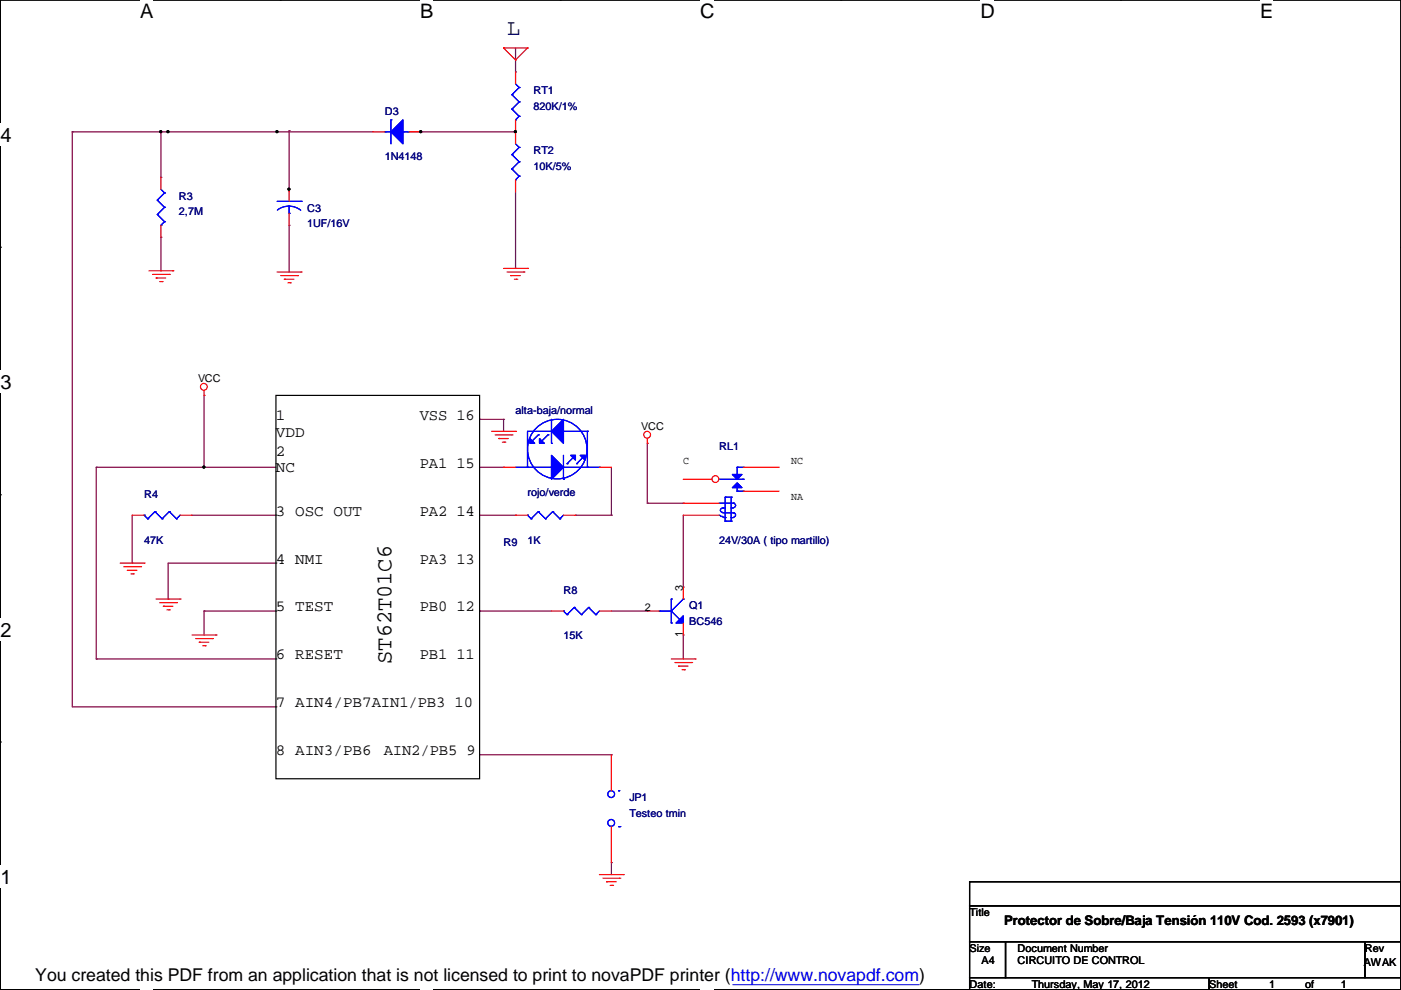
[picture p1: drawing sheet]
<svg xmlns="http://www.w3.org/2000/svg" width="297mm" height="210mm" viewBox="0 0 297 210" stroke-linecap="round" stroke-linejoin="round" font-family="sans-serif">
<path d="M.1 0h296.9v209.8h-296.9z" fill="none" stroke="#000" stroke-width=".25"/>
<g fill="#fff">
<path d="M29.7 0h2.7v4.8h-2.7z"/>
<path d="M29.7 209.8h2.7v.2h-2.7z"/>
</g>
<path d="M59.4 0h.1M59.4 209.8h.1" fill="none" stroke="#000" stroke-width=".25"/>
<g fill="#fff">
<path d="M89.1 0h2.7v4.8h-2.7z"/>
<path d="M89.1 209.8h2.7v.2h-2.7z"/>
</g>
<path d="M118.8 0h.1M118.8 209.8h.1" fill="none" stroke="#000" stroke-width=".25"/>
<g fill="#fff">
<path d="M148.4 0h3v4.8h-3z"/>
<path d="M148.4 209.8h3v.2h-3z"/>
</g>
<path d="M178.2 0h.1M178.2 209.8h.1" fill="none" stroke="#000" stroke-width=".25"/>
<g fill="#fff">
<path d="M207.9 0h2.9v4.8h-2.9z"/>
<path d="M207.9 209.8h2.9v.2h-2.9z"/>
</g>
<path d="M237.6 0h.1M237.6 209.8h.1" fill="none" stroke="#000" stroke-width=".25"/>
<g fill="#fff">
<path d="M267.2 0h2.7v4.8h-2.7z"/>
<path d="M267.2 209.8h2.7v.2h-2.7z"/>
<path d="M.1 26.2h2.3v4.7h-2.3z"/>
<path d="M.1 78.6h2.3v4.7h-2.3z"/>
</g>
<path d="M.1 52.4h.1M297 52.4h.1" fill="none" stroke="#000" stroke-width=".25"/>
<path d="M.1 131.1h2.3v4.7h-2.3z" fill="#fff"/>
<path d="M.1 104.9h.1M297 104.9h.1" fill="none" stroke="#000" stroke-width=".25"/>
<path d="M.1 183.5h2.3v4.7h-2.3z" fill="#fff"/>
<path d="M58.5 83.8h43.2v81.3h-43.2zM.1 157.3h.1M297 157.3h.1M205.6 187h91.4v5h-91.4zM205.6 192h91.4v7.7h-91.4zM205.6 199.7h7.6v7.6h-7.6zM213.2 199.7h76.2v7.6h-76.2zM289.4 199.7h7.6v7.6h-7.6zM205.6 207.3h50.8v2.5h-50.8zM256.4 207.3h40.6v2.5h-40.6z" fill="none" stroke="#000" stroke-width=".25"/>
<g fill="none" stroke="#800040" stroke-width=".25">
<path d="M109.3 15.3h.1M109.3 10.2v5.1M15.3 28h.1M15.3 28v121.9h43.2M15.3 28h63.8M34.1 37.6h.1M34.1 28h.1M34.1 28v9.6M35.6 28h.1M58.8 28h.1M61.3 27.7h.1M61.3 27.7v13"/>
<path d="M86.4 28h22.9M89.2 28h.1M109.3 28h.1M34.1 50.3h.1M34.1 50.3v7.1M61.3 47.8h.1M61.3 40.1h.1M61.3 47.8v9.9M109.3 56.9h.1M109.3 40.7v16.2M20.4 99.1h.1M20.4 99.1h38.1"/>
<path d="M20.4 99.1v40.6M43.3 99.1h.1M43.3 83.8v15.3M101.7 88.9h.1M101.7 88.9h5.1M101.7 99.1h5.1M106.8 88.9h.1M106.8 99.1h.1M106.8 88.9v2.6M129.6 99.1v10.1M137.2 94v12.7M28 119.4h.1"/>
<path d="M28 109.2v10.2M40.7 109.2h17.8M58.5 109.2h.1M58.5 119.4h.1M58.5 119.4h-22.9v7.6M101.7 109.2h7.6M109.3 109.2h.1M122 109.2h.1M122 109.2h7.6M129.6 109.2h.1M137.2 106.7h.1M137.2 106.7h7.7"/>
<path d="M144.9 106.7h.1M144.9 109.2v15.3M20.4 139.7h.1M20.4 139.7h38.1M35.6 127h.1M43.3 129.6h.1M43.3 129.6h15.2M43.3 129.6v5M58.5 139.7h.1M58.5 129.6h.1M101.7 129.6h.1M101.7 129.6h15.2"/>
<path d="M129.6 129.6h7.6M137.2 129.6h.1M144.9 134.6h.1M144.9 124.5h.1M144.9 134.6v5.1M58.5 149.9h.1M101.7 160h27.9M129.6 160h.1M129.6 182.9h.1M129.6 182.9v2.5"/>
</g>
<g fill="#000" stroke="#000" stroke-width=".25">
<circle cx="34.1" cy="27.9" r=".21"/>
<circle cx="35.6" cy="27.9" r=".21"/>
<circle cx="58.7" cy="27.9" r=".21"/>
<circle cx="89.2" cy="27.9" r=".21"/>
<circle cx="109.3" cy="27.9" r=".21"/>
<circle cx="61.3" cy="40.1" r=".21"/>
<circle cx="43.2" cy="99" r=".21"/>
</g>
<g fill="none" stroke="#f00" stroke-width=".25">
<path d="M106.8 10.2h.1M106.8 10.2h5M106.8 10.2l2.5 2.5M109.3 12.7h.1M109.3 15.3v2.5M111.8 10.2h.1M111.8 10.2l-2.5 2.5M34.1 37.6v2.5M79.1 28h2.5M86.7 28h2.5M109.3 25.4v5.1M109.3 38.1v2.6"/>
<path d="M31.6 57.4h5.1M32.3 58.2h3.6M33.1 58.9h.1M33.1 58.9h2M33.9 59.7h.5M34.1 47.8v2.5M34.4 59.7h.1M35.9 58.2h.1M36.7 57.4h.1M58.8 57.7h5M59.5 58.4h3.6M60.3 59.2h.1"/>
<path d="M60.3 59.2h2M61 60h.6M61.3 40.1v2.6M61.3 45.2v2.6M61.6 60h.1M63.1 58.4h.1M63.8 57.7h.1M106.8 56.9h5M107.5 57.7h3.6M108.3 58.4h.1M108.3 58.4h2M109.1 59.2h.5"/>
<path d="M109.6 59.2h.1M111.1 57.7h.1M111.8 56.9h.1M43.3 83.8h.1M43.3 82.8v1M104.2 91.5h5.1M105 92.2h3.5M105.7 93h.1M105.7 93h2.1M106.5 93.7h.5M106.8 99.1h2.5M107 93.7h.1"/>
<path d="M108.5 92.2h.1M109.3 91.5h.1M127.1 99.1h2.5M137.2 94h.1M137.2 93v1M25.5 119.4h5.1M28 109.2h2.6M30.6 119.4h.1M38.2 109.2h2.5M109.3 109.2h2.5M119.5 109.2h2.5M26.2 120.2h3.6"/>
<path d="M27 120.9h.1M27 120.9h2M27.8 121.7h.5M28.3 121.7h.1M29.8 120.2h.1M33.1 127h5.1M33.9 127.8h3.5M34.6 128.5h.1M34.6 128.5h2.1M35.4 129.3h.5M35.9 129.3h.1M37.4 127.8h.1"/>
<path d="M38.2 127h.1M40.7 134.6h5.1M41.5 135.4h3.5M42.2 136.2h.1M42.2 136.2h2.1M43 136.9h.5M43.5 136.9h.1M45 135.4h.1M45.8 134.6h.1M116.9 129.6h2.6M127.1 129.6h2.5M137.2 129.6h2.6"/>
<path d="M142.3 139.7h5.1M144.9 124.5v2.5M144.9 132.1v2.5M147.4 139.7h.1M143.1 140.5h3.5M143.8 141.2h.1M143.8 141.2h2.1M144.6 142h.5M145.1 142h.1M146.6 140.5h.1M129.6 160v7.7M129.6 175.3v7.6"/>
<path d="M127.1 185.4h5.1M127.8 186.2h3.6M128.6 187h.1M128.6 187h2M129.4 187.7h.5M129.9 187.7h.1M131.4 186.2h.1M132.2 185.4h.1"/>
<circle cx="43.2" cy="82" r=".72"/>
<circle cx="137.2" cy="92.2" r=".72"/>
</g>
<g fill="#00f" stroke="#00f" stroke-width=".25">
<path d="M143.3 132.1l1.6-1.5v1.5z"/>
<path d="M85.4 25.4v5.1l-2.5-2.5z"/>
<path d="M116.9 96.5l2.6 2.6-2.6 2.5z"/>
<path d="M121 96.5h1v1.1z"/>
<path d="M123 96.5h1v1.1z"/>
<path d="M116.9 91.5l2.6-2.6v5.1z"/>
<path d="M114.4 93l1 1h-1z"/>
<path d="M112.4 93l1 1h-1z"/>
<path d="M155.3 103.4l1-1 1 1z"/>
<path d="M155.3 100.6h2l-1 1z"/>
</g>
<g fill="none" stroke="#00f" stroke-width=".25">
<path d="M109.3 17.8l.8 .8M110.1 18.6h.1M110.1 18.6l-1.6 1.5M81.6 28h.1M81.6 28h1.3M82.9 25.4h.1M82.9 25.4v5.1M85.4 28h.1M85.4 28h1.3M108.5 20.1h.1M108.5 23.1h.1M108.5 32.8h.1"/>
<path d="M108.5 35.8h.1M108.5 20.1l1.6 1.5M108.5 23.1l1.6 1.6M108.5 32.8l1.6 1.5M108.5 35.8l1.6 1.6M109.3 25.4h.1M109.3 38.1h.1M109.3 30.5l.8 .8M110.1 21.6h.1M110.1 24.7h.1M110.1 31.3h.1M110.1 34.3h.1"/>
<path d="M110.1 37.4h.1M110.1 34.3l-1.6 1.5M110.1 21.6l-1.6 1.5M110.1 24.7l-.8 .7M110.1 31.3l-1.6 1.5M110.1 37.4l-.8 .7M33.4 42.4h.1M33.4 45.5h.1M33.4 42.4l1.5 1.6M33.4 45.5l1.5 1.5M34.1 47.8h.1M34.1 40.1l.8 .8"/>
<path d="M34.9 40.9h.1M34.9 44h.1M34.9 47h.1M34.9 40.9l-1.5 1.5M34.9 44l-1.5 1.5M34.9 47l-.8 .8M58.8 42.7h5M61.3 45.2h.1M61.3 43.7l1 .2 1.5 .7M61.3 43.7l-1.1 .1-1.4 .7M61.3 43.7v1.5M63.8 42.7h.1"/>
<path d="M109.3 99.1h7.6M111.8 99.1h.1M114.1 92.2h.1M114.1 92.2l-1.2 1.3M116.2 92.2h.1M116.2 92.2l-1.3 1.3M116.9 94h.1M116.9 91.5h.1M116.9 99.1h.1M116.9 88.9v5.1M116.9 91.5h-5.1v7.6M119.5 96.5v5.1"/>
<path d="M119.5 99.1h7.6M119.5 91.5h5M120.2 98.3h.1M121.5 97l-1.3 1.3M122.3 98.3h.1M123.5 97l-1.2 1.3M124.5 91.5h.1M124.5 99.1h.1M124.5 91.5v7.6M127.1 99.1h.1M156.3 99.1h.1M156.3 99.1h1.3"/>
<path d="M156.3 99.1v1.5M157.6 99.1h.1M30.6 109.2h.1M30.6 109.2l.7 .8M31.3 110h.1M32.9 108.5h.1M32.9 108.5l1.5 1.5M32.9 108.5l-1.6 1.5M34.4 110h.1M35.9 108.5h.1M35.9 108.5l1.5 1.5M35.9 108.5l-1.5 1.5"/>
<path d="M37.4 110h.1M38.2 109.2l-.8 .8M111.8 109.2h.1M111.8 109.2l.8 .8M112.6 110h.1M114.1 108.5h.1M114.1 108.5l1.6 1.5M114.1 108.5l-1.5 1.5M115.7 110h.1M117.2 108.5h.1M117.2 108.5l1.5 1.5M117.2 108.5l-1.5 1.5"/>
<path d="M118.7 110h.1M119.5 101.6h.1M119.5 109.2l-.8 .8M152.5 109.2l.4 .3M152.5 101.6h5.1M152.5 106.7h3M153.1 109.4l.4 .3M153.2 107.7h.1M153.2 107.7a.47 .47 0 0 0-.5 .5 .47 .47 0 0 0 .5 .4M153.2 107.7h.6M153.2 108.7h2.3M153.5 109.7h.3"/>
<path d="M153.8 110.5h.1M153.8 105.4h.1M153.8 109.7h.1M153.8 105.4v5.1M153.8 110.5h1.2M153.8 105.4h1.2M155 110.5h.1M155 105.4h.1M155 107.7h.1M155 109.7h.1M155 105.4v5.1M155 107.7h.5"/>
<path d="M155 109.7h.5M155.5 106.7h.1M155.5 108.7h.1M155.5 106.7a.47 .47 0 0 1 .5 .5 .47 .47 0 0 1-.5 .4M155.5 108.7a.47 .47 0 0 1 .5 .5 .47 .47 0 0 1-.5 .5M156.3 104.2h.1M156.3 103.4v.8M156.3 104.2h1.3M157.6 101.6h.1M157.6 104.2h.1M119.5 129.6h.1M119.5 129.6l.7 .7"/>
<path d="M120.2 130.3h.1M121.8 128.8h.1M121.8 128.8l1.5 1.5M121.8 128.8l-1.6 1.5M123.3 130.3h.1M124.8 128.8h.1M124.8 128.8l1.5 1.5M124.8 128.8l-1.5 1.5M126.3 130.3h.1M127.1 129.6l-.8 .7M139.8 129.6h.1M139.8 129.6h2.5"/>
<path d="M142.3 127h.1M142.3 132.1h.1M142.3 129.6h.1M142.3 127v5.1M142.3 129.6l1.8 1.7M144.9 127h.1M144.9 127l-2.6 2.6M131.1 167.7h.1M131.1 175.3h.3M131.1 167.7h.3M131.4 175.3h.1"/>
<circle cx="118.2" cy="95.2" r="6.3"/>
<circle cx="129.6" cy="168.4" r=".72"/>
<circle cx="129.6" cy="174.5" r=".72"/>
</g>
<circle cx="151.7" cy="101.6" r=".72" fill="#fff" stroke="#f00" stroke-width=".25"/>
<path d="M157.6 99.1h7.6M144.9 101.6h6.1M144.9 106.7h7.6M144.9 109.2h7.6M157.6 104.2h7.6" fill="none" stroke="#f00" stroke-width=".25"/>
<g fill="#000" stroke="#000" stroke-width=".25">
<circle cx="34.1" cy="27.9" r=".21"/>
<circle cx="35.6" cy="27.9" r=".21"/>
<circle cx="58.7" cy="27.9" r=".21"/>
<circle cx="89.2" cy="27.9" r=".21"/>
<circle cx="109.3" cy="27.9" r=".21"/>
<circle cx="61.3" cy="40.1" r=".21"/>
<circle cx="43.2" cy="99" r=".21"/>
</g>
<path d="M5.6 200.5h192.7v7.5h-192.7z" fill="#fff"/>
<path d="M155.3 208.8h39.6" fill="none" stroke="#00f" stroke-width=".21"/>
<text font-size="4.8" fill="#000040" x="107.5" y="7.5">L</text>
<text font-size="4.8" x="83" y="140.7" transform="rotate(-90 83 140.7)">ST62T01C6</text>
<g font-size="4.2">
<text x="29.7" y="3.9">A</text>
<text x="89.1" y="3.9">B</text>
<text x="148.4" y="3.9">C</text>
<text x="207.9" y="3.9">D</text>
<text x="267.2" y="3.9">E</text>
<text x=".1" y="30.1">4</text>
<text x=".1" y="82.5">3</text>
<text x=".1" y="135">2</text>
<text x=".1" y="187.4">1</text>
</g>
<text font-size="3.7" x="7.5" y="208">You created this PDF from an application that is not licensed to print to novaPDF printer (http://www.novapdf.com)</text>
<g font-size="3.3">
<text x="58.5" y="89">1</text>
<text x="89" y="89">VSS 16</text>
<text x="58.5" y="92.6">VDD</text>
<text x="58.5" y="96.6">2</text>
<text x="58.5" y="100.2">NC</text>
<text x="89" y="99.2">PA1 15</text>
<text x="58.5" y="109.3">3 OSC OUT</text>
<text x="89" y="109.3">PA2 14</text>
<text x="58.5" y="119.5">4 NMI</text>
<text x="89" y="119.5">PA3 13</text>
<text x="58.5" y="129.6">5 TEST</text>
<text x="89" y="129.6">PB0 12</text>
<text x="58.5" y="139.8">6 RESET</text>
<text x="89" y="139.8">PB1 11</text>
<text x="58.5" y="150">7 AIN4/PB7AIN1/PB3 10</text>
<text x="58.5" y="160.1">8 AIN3/PB6</text>
<text x="81.4" y="160.1">AIN2/PB5 9</text>
</g>
<text font-size="2.8" x="212.9" y="196.2">Protector de Sobre/Baja Tensión 110V Cod. 2593 (x7901)</text>
<g font-size="2.3" fill="#000080">
<text x="113.1" y="20">RT1</text>
<text x="113.1" y="23.3">820K/1%</text>
<text x="81.6" y="24.3">D3</text>
<text x="81.6" y="34">1N4148</text>
<text x="113.1" y="32.7">RT2</text>
<text x="113.1" y="36">10K/5%</text>
<text x="37.9" y="42.3">R3</text>
<text x="37.9" y="45.6">2,7M</text>
<text x="65.1" y="44.9">C3</text>
<text x="65.1" y="48.2">1UF/16V</text>
<text x="109.3" y="87.8">alta-baja/normal</text>
<text x="152.5" y="95.4">RL1</text>
<text x="30.6" y="105.6">R4</text>
<text x="111.8" y="105.1">rojo/verde</text>
<text x="30.6" y="115.2">47K</text>
<text x="106.8" y="115.8">R9</text>
<text x="111.8" y="115.2">1K</text>
<text x="152.5" y="115.2">24V/30A ( tipo martillo)</text>
<text x="119.5" y="125.9">R8</text>
<text x="146.1" y="129.2">Q1</text>
<text x="119.5" y="135.6">15K</text>
<text x="146.1" y="132.5">BC546</text>
<text x="133.4" y="169.9">JP1</text>
<text x="133.4" y="173.2">Testeo tmin</text>
</g>
<g font-size="2.3">
<text x="42" y="81">VCC</text>
<text x="136" y="91.1">VCC</text>
<text x="144.9" y="98.5">C</text>
<text x="167.7" y="98.5">NC</text>
<text x="167.7" y="106.1">NA</text>
<text x="144.8" y="125.2" transform="rotate(-90 144.8 125.2)">3</text>
<text x="136.7" y="129.5">2</text>
<text x="144.8" y="135.1" transform="rotate(-90 144.8 135.1)">1</text>
<text x="205.6" y="194.2">Title</text>
<text x="205.6" y="201.9">Size</text>
<text x="215.7" y="201.9">Document Number</text>
<text x="289.4" y="201.9">Rev</text>
<text x="205.6" y="209.5">Date:</text>
<text x="208.1" y="204.4">A4</text>
<text x="215.7" y="204.4">CIRCUITO DE CONTROL</text>
<text x="218.8" y="209.5">Thursday, May 17, 2012</text>
<text x="256.4" y="209.5">Sheet</text>
<text x="269.1" y="209.5">1</text>
<text x="276.7" y="209.5">of</text>
<text x="284.3" y="209.5">1</text>
<text x="289.1" y="204.9">AWAK</text>
</g>
</svg>
